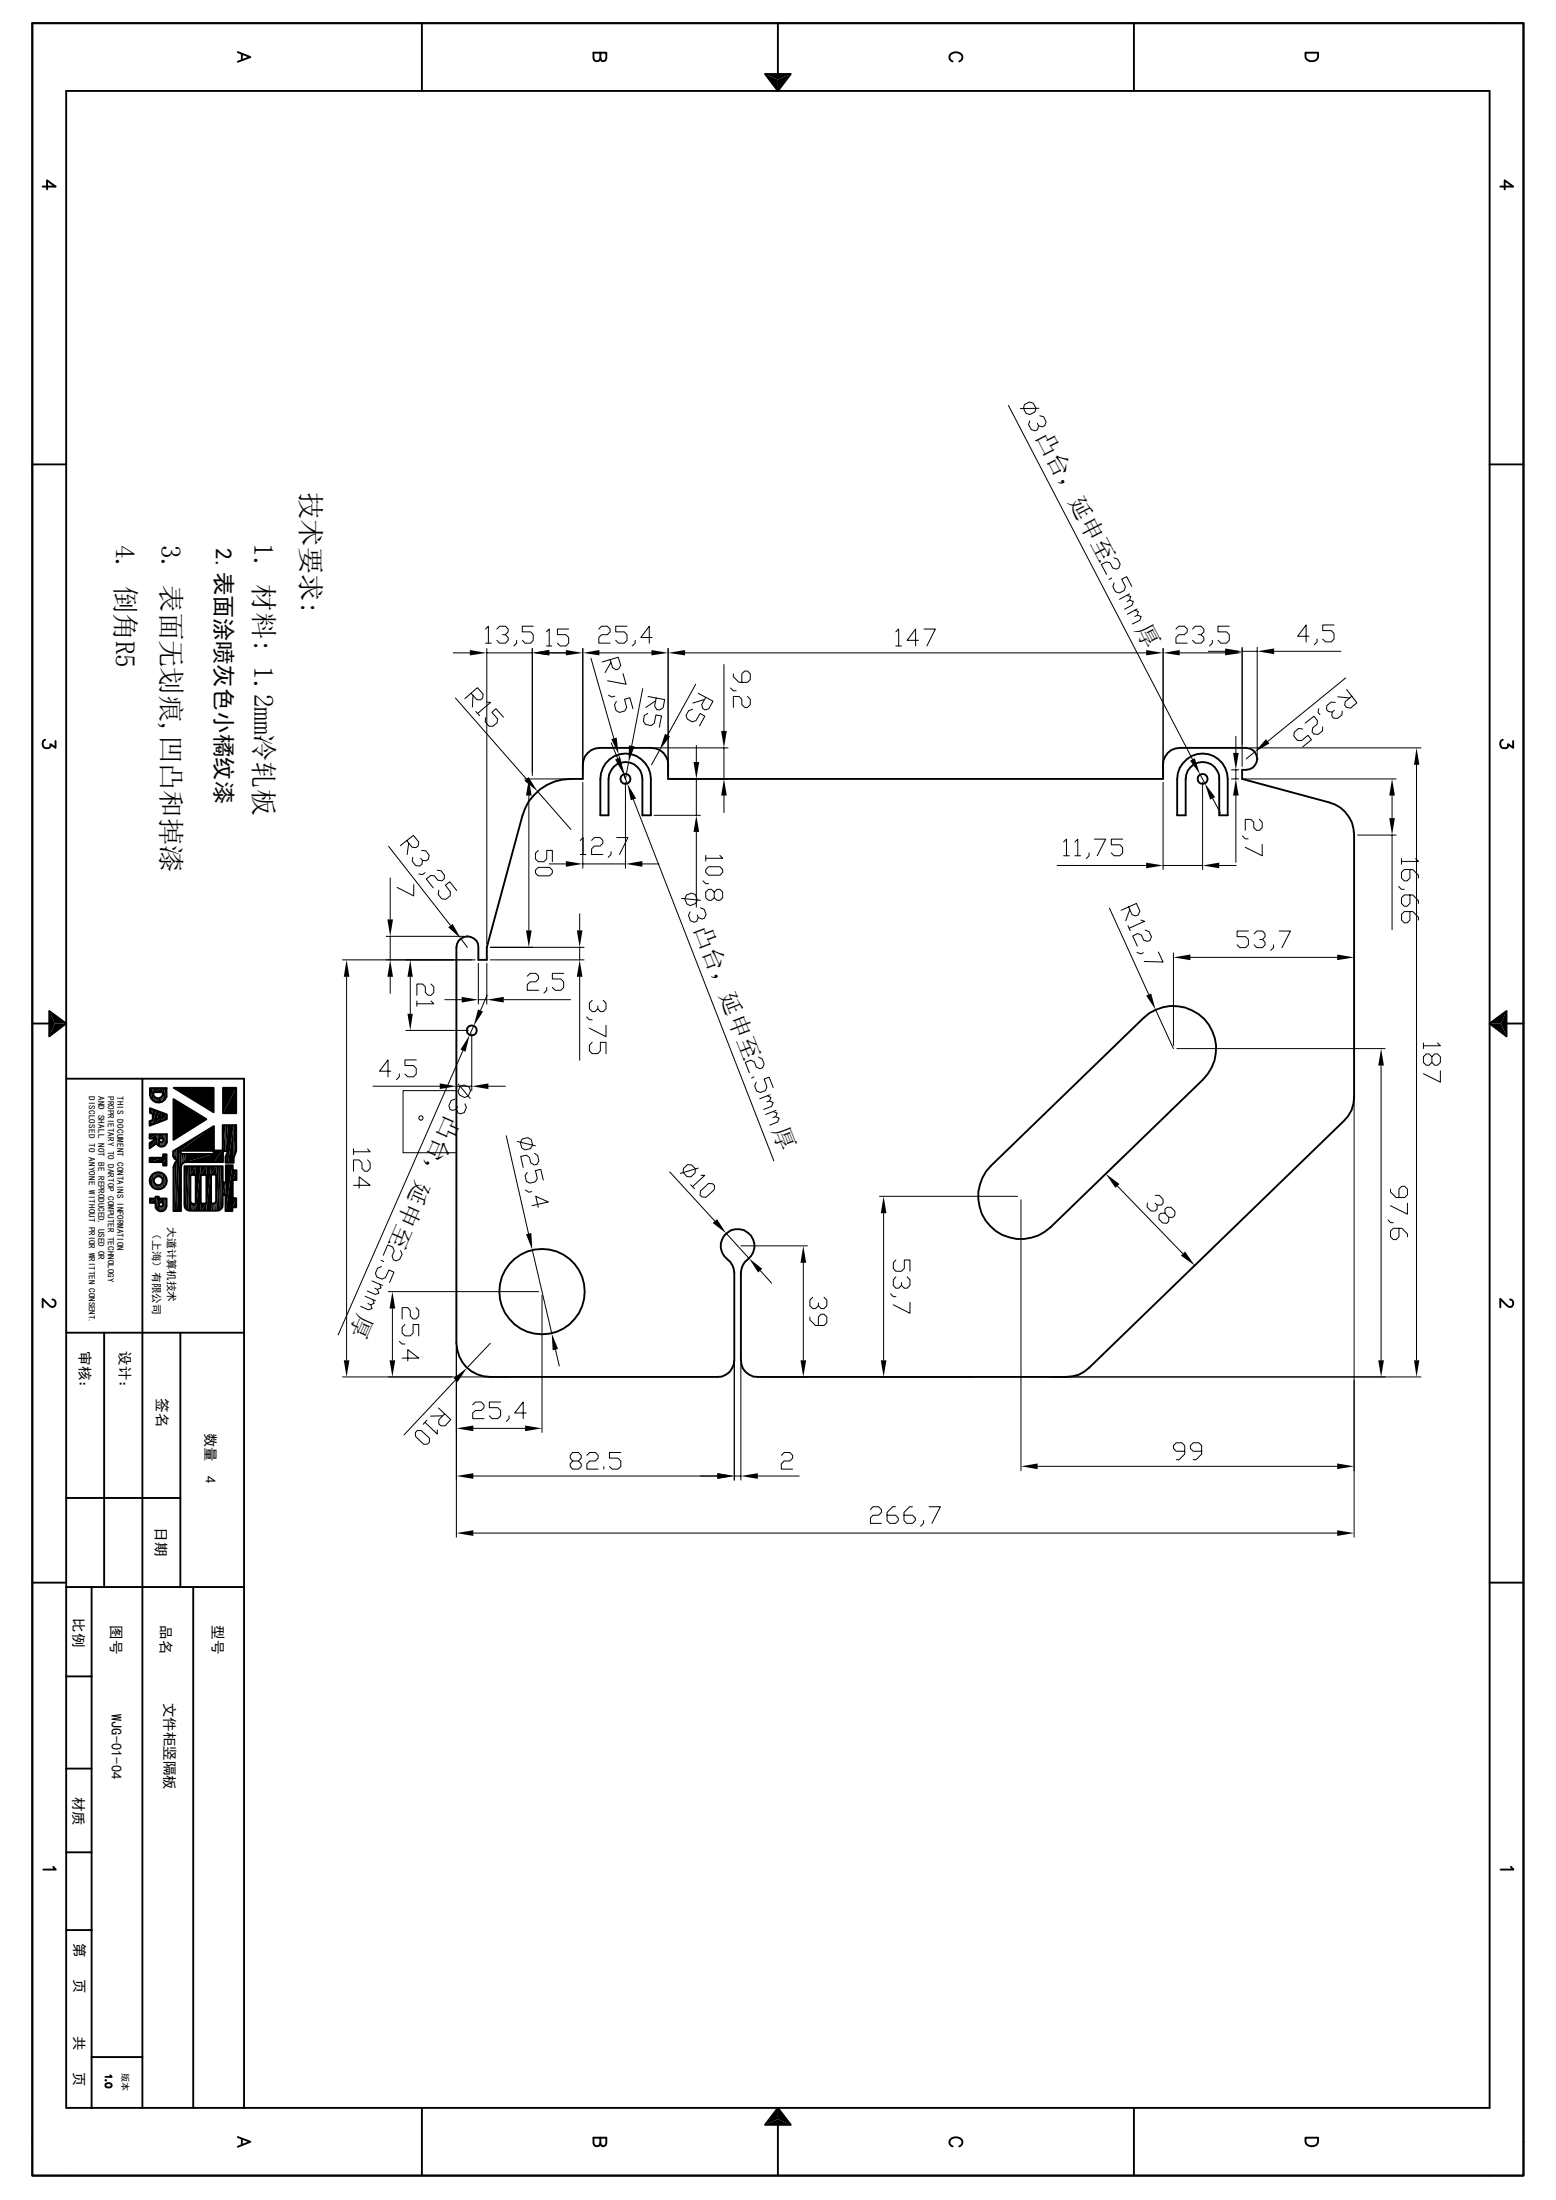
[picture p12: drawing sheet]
<svg xmlns="http://www.w3.org/2000/svg" width="210mm" height="297mm" viewBox="0 0 210 297" stroke-linecap="round" stroke-linejoin="round" font-family="sans-serif">
<g fill="none" stroke="#000" stroke-width=".25">
<path d="M4.4 3.1h201.2v290.6h-201.2zM8.9 12.3h192.1v272.3h-192.1zM32.1 7l1.7 .7-1.7 .6M32.6 7.3v.8M56.9 3.1v9.2M81 7.1l.1 1a.36 .36 0 0 0 .6 0l.1-1h-1.7v.7a.47 .47 0 0 0 .5 .5 .47 .47 0 0 0 .4-.5M103.3 10h3.4l-1.7 2.3zM105 3.1v6.9M128.6 8.3a.63 .63 0 0 1-.5-.7 .63 .63 0 0 1 .7-.5 .75 .75 0 0 1 .8 .1 .75 .75 0 0 1 .2 .8l-.3 .3M153 3.1v9.2M176.2 7.1h1.7v.6a.91 .91 0 0 1-.9 .6 .91 .91 0 0 1-.8-.6zM5.8 25.2h1.7l-1.2-.9v1.3"/>
<path d="M202.5 25.2h1.7l-1.1-.9v1.3M4.4 62.7h4.5M201 62.7h4.6M6.1 99.9a.59 .59 0 0 0-.3 .9 .59 .59 0 0 0 1-.1v-.2l.7 .5v-1M202.8 99.9a.59 .59 0 0 0-.2 .9 .59 .59 0 0 0 .9-.1v-.2l.7 .5v-1M72.1 107.3a6.7 6.7 0 0 1 4.9-2.1h1.7v-1.9a2.31 2.31 0 0 1 2.2-2.3h7a2.24 2.24 0 0 1 2.3 2.3v1.9h66.8v-1.9a2.24 2.24 0 0 1 2.2-2.3h9a1.48 1.48 0 0 1 1.5 1.4 1.48 1.48 0 0 1-1.5 1.5h-.6v1.3l11.8 3.1a4.5 4.5 0 0 1 3.4 4.4v35.4a4.2 4.2 0 0 1-1.4 3.2l-34.4 33.3a4.1 4.1 0 0 1-3.1 1.3h-41.6a2.24 2.24 0 0 1-2.3-2.3v-11.8a2.33 2.33 0 0 1 .9-1.8 2.27 2.27 0 0 0 .3-3.3 2.27 2.27 0 0 0-3.3 0 2.27 2.27 0 0 0 .3 3.3 2.33 2.33 0 0 1 .9 1.8v11.8a2.24 2.24 0 0 1-2.3 2.3h-30.6a4.6 4.6 0 0 1-4.6-4.5v-53.5a1.48 1.48 0 0 1 1.5-1.5 1.48 1.48 0 0 1 1.5 1.5v1.7h1.1v-1.7l4.8-17.7 .4-1.1 .5-.9zM81.7 103a3.4 3.4 0 0 1 3.9-1.1 3.4 3.4 0 0 1 2.2 3.3v4.9h-1.1v-4.9a2.29 2.29 0 0 0-2.3-2.3 2.29 2.29 0 0 0-2.3 2.3v4.9h-1.1v-4.9l.1-.8 .3-.7zM159.6 103a3.4 3.4 0 0 1 3.8-1.1 3.4 3.4 0 0 1 2.3 3.3v4.9h-1.2v-4.9a2.26 2.26 0 0 0-2.2-2.3 2.26 2.26 0 0 0-2.3 2.3v4.9h-1.1v-4.9l.1-.8 .2-.7zM169.7 102.4h.1M4.4 138.2h2.2M6.6 136.5l2.3 1.7-2.3 1.7zM201 138.2l2.3-1.7v3.4z"/>
<path d="M203.3 138.2h2.3M8.9 145.6h24v139M19.2 145.6v139M20.2 156.3h1.8v-.5h.5v1.6h-.5v-.5h-1.8zM20.2 153.1h2.3v1.1a.74 .74 0 0 1-.6 .6 .74 .74 0 0 1-.8-.5l-.9 .7v-.7l.9-.6h-.9zM20.2 149.6l2.3 .9v.6l-2.3 .9v-.7l.4-.1v-.8l-.4-.2zM20.2 146.9h2.3v1.1a1.15 1.15 0 0 1-1.2 .8 1.15 1.15 0 0 1-1.1-1zM20.7 147.4h1.3a.67 .67 0 0 1-.5 .8 .67 .67 0 0 1-.8-.3zM21 150.5l.8 .3-.8 .2zM21.5 153.7h.6v.3l-.2 .2h-.3l-.1-.2zM23.4 148.4l4.5 2.7-4.5 2.8zM23.5 146.9h5.3v3.3z"/>
<path d="M23.8 156.6l-.4 1v5.9h1v-5.9l.1-.4 .3-.2 .3-.1h5v-1.5h.7l-.4 .8v.8h1.1v-.7l.4-.9v-3.5h-1.8v3.4h-1.2v-3.3l-5.5 3.4v.7l.1 .3 .4 .2M24.3 155.4h4.5v.4h-4.2l-.3-.3zM24.9 157.4h5.2v2.2h.4v-2.3h.9v.7h.5v1.3h-.5v2.5h.5v1.2h-.5v.5h-1v-2.2h-.3v1.3a.79 .79 0 0 1-.8 .8h-3.6a.74 .74 0 0 1-.8-.8zM26.4 158.6v3.9h-.3l-.4-.2v-.2v-3.5h.8M27.1 158.6h.8v3.9h-.8zM29.2 158.6v3.5l-.1 .2-.1 .1-.5 .1v-3.9h.7M29.7 157.4v6M30.1 146.9h1.8v3.4h-1.8zM133.8 157.4l20.5-20a5.8 5.8 0 0 1 8.2 .1 5.8 5.8 0 0 1-.1 8.2l-20.6 20a5.8 5.8 0 0 1-8.2-.2 5.8 5.8 0 0 1 .2-8.1zM7.1 175.4l.3 .2 .1 .5a.48 .48 0 0 1-.4 .4 .48 .48 0 0 1-.5-.3l-.8-.9v1.2M8.9 179.9h24M14.1 179.9v34.3"/>
<path d="M20.2 161.8h.8v-.3h.4v.3h1.1a1.89 1.89 0 0 1-.3 1.6 .79 .79 0 0 1-1.2-.4v-.6h-.8zM21.4 162.3h.6v.4l-.2 .2h-.2l-.2-.3zM24.3 179.9v34.3M203.8 175.4l.3 .2 .1 .5a.48 .48 0 0 1-.4 .4 .48 .48 0 0 1-.5-.3l-.8-.9v1.2M4.4 213.7h4.5M8.9 214.2h24M8.9 202.2h15.4M12.4 214.2v70.4M26.1 214.2v70.4M201 213.7h4.6M8.9 226.3h3.5M8.9 238.8h3.5"/>
<path d="M7.2 252l.3 .4h-1.7M8.9 250.1h3.5M203.9 252l.4 .4h-1.8M8.9 260.6h3.5M12.4 277.7h6.8M14.3 281.3a.42 .42 0 0 1 .5-.1 .42 .42 0 0 1 .2 .5 .42 .42 0 0 1-.5 .1 .42 .42 0 0 1-.2-.5zM14.3 280.8v.1M14.9 280.2l.2 .2h-.9M32.1 288.5l1.7 .6-1.7 .7M32.6 288.8v.8M56.9 284.6v9.1M81 288.6l.1 1a.36 .36 0 0 0 .6 0l.1-1h-1.7v.7a.47 .47 0 0 0 .5 .4 .47 .47 0 0 0 .4-.4"/>
<path d="M105 284.6l1.7 2.3h-3.4zM105 286.9v6.8M128.6 289.8a.63 .63 0 0 1-.5-.8 .63 .63 0 0 1 .7-.5 .75 .75 0 0 1 .8 .2 .75 .75 0 0 1 .2 .8l-.3 .3M153 284.6v9.1M176.2 288.6h1.7v.5a.89 .89 0 0 1-.9 .7 .89 .89 0 0 1-.8-.7z"/>
<circle cx="84.4" cy="105.2" r=".68"/>
<circle cx="162.3" cy="105.2" r=".68"/>
<circle cx="63.7" cy="139.1" r=".68"/>
<circle cx="21.4" cy="159.4" r=".62"/>
<circle cx="21.4" cy="159.4" r="1.17"/>
<circle cx="73.2" cy="174.4" r="5.8"/>
</g>
<g fill="#000">
<path d="M103.3 10l1.7 .8v1.5zM103.3 10h3.4l-1.7 .8zM105 10.8l1.7-.8-1.7 2.3zM63.4 87.8l2.3 .3-2.3 .4zM71.8 88.1l2.3-.3v.7zM76.4 87.8l2.3 .3-2.3 .4zM78.7 88.1l2.2-.3v.7zM82.5 99.8l.7-.2 .3 2.3zM87.9 87.8l2.3 .3-2.3 .4zM89.7 99.1l.7 .3-1.4 1.9zM90.2 88.1l2.3-.3v.7zM97.3 98.7h.8l-.4 2.3z"/>
<path d="M154.7 87.8l2.3 .3-2.3 .4zM157 88.1l2.2-.3v.7zM165.4 87.8l2.2 .3-2.2 .4zM165.4 87.5l2.2 .4-2.2 .4zM169.7 87.9l2.3-.4v.8zM70.8 105.4l.5-.5 1.3 1.9zM71.4 105.2l.4 2.2h-.8zM76.4 116.2l2.3 .4-2.3 .4zM83 102.5l.7-.2 .5 2.2zM84.9 100.6l.7 .2-.8 2.1zM84.7 105.8l1.2 2-.8 .2zM84.4 116.6l2.3-.4v.8z"/>
<path d="M93.6 102.9h.8l-.4 2.3zM94 110.1l.4 2.2h-.8zM97.7 105.2l.4 2.2h-.8zM154.7 116.5l2.3 .3-2.3 .4zM160.6 102.7l.6-.3 .8 2.2zM162.6 105.7l1.4 1.9-.7 .3zM162.3 116.8l2.2-.3v.7zM166.4 101.6h.8l-.4 2.3zM166.8 105.2l.4 2.2h-.8zM170.9 99.8l.4 .6-2 1.1zM187.9 105.2l.4 2.2h-.8zM187.5 110.4h.8l-.4 2.3z"/>
<path d="M191.2 101l.4 2.3h-.8zM7.4 138.2h1.5l-2.3 1.7zM6.6 136.5l.8 1.7-.8 1.7zM6.6 136.5l2.3 1.7h-1.5zM46.8 129.6l.4 2.3h-.8zM52.7 129.6l.3 2.3h-.7zM52.3 124.1h.7l-.3 2.3zM55 136.9h.7l-.3 2.2zM55.4 129.6l.3 2.3h-.7zM60.5 125.2l.6-.5 1.1 2zM62.3 134.6l2.3 .4-2.3 .3zM64.5 136.3l.7 .3-1.3 1.9z"/>
<path d="M65.7 135l2.3-.4v.7zM71 125.6h.8l-.4 2.3zM77.9 125.6h.7l-.4 2.3zM78.2 129.6l.4 2.3h-.7zM154.7 134.4l.7-.3 .6 2.2zM158.4 129.2l2.3-.3v.7zM180.5 128.9l2.3 .3-2.3 .4zM201 138.2h1.6l.7 1.7zM203.3 136.5v3.4l-.7-1.7zM201 138.2l2.3-1.7-.7 1.7zM20.3 159v.9l-.1-.5zM20.2 146.9h.2l-.2 .9z"/>
<path d="M20.4 146.9v1.4l-.2-.5zM20.5 158.6l-.2 1.3v-.9zM20.5 158.6v1.6l-.2-.3zM20.2 149.6l.4 .2-.4 .4zM20.6 149.8v.6l-.4-.2zM20.2 151.3l.4-.1-.4 .8zM20.6 151.2v.6l-.4 .2zM20.4 146.9h.3l-.3 1.4zM20.7 146.9v1.7l-.3-.3zM20.7 146.9v1.7zM20.5 158.6l.2-.2-.2 1.8zM20.7 158.4v2l-.2-.2z"/>
<path d="M20.7 159.4l.1 .3-.1 .7zM20.8 159.7v.7h-.1zM20.7 158.4h.1l-.1 1zM20.8 158.4l-.1 1zM20.7 147.9l.2 .2-.2 .5zM20.9 148.1v.6l-.2-.1zM20.8 159.7l.1 .1-.1 .6zM20.9 159.8v.7l-.1-.1zM20.8 158.4l.1-.1-.1 .8zM20.9 158.3v.7l-.1 .1zM20.9 148.1l.1 .1-.1 .5zM21 148.2v.6l-.1-.1z"/>
<path d="M21 149.9v1.7l-.4 .2zM20.9 159.8l.2 .1-.2 .6zM21.1 159.9v.6h-.2zM20.9 158.3h.2l-.2 .7zM21.1 158.3v.6l-.2 .1zM21.1 153.7v.6zM20.2 153.1h.9l-.9 .6zM20.2 153.7l.9-.6v.6zM20.2 154.3l.9-.6-.9 1.3zM21.1 153.7v.6l-.9 .7zM21 148.2l.2 .1-.2 .5zM21.2 148.3v.5h-.2z"/>
<path d="M21.1 153.1h.2l-.2 1.2zM21.3 153.1v1.5l-.2-.3zM21.1 158.3l.3-.1-.3 .7zM21.4 158.2v.6l-.3 .1zM21.5 153.1v1.6zM21.3 153.1h.2l-.2 1.5zM21.5 153.1v1.6l-.2-.1zM21.5 148.3v.5zM21.2 148.3h.3l-.3 .5zM21.5 148.3v.5h-.3zM21.5 154l.1 .2-.1 .5zM21.6 154.2v.6l-.1-.1z"/>
<path d="M21.4 160l.3-.1-.3 .7zM21.7 159.9v.6l-.3 .1zM21.4 158.2l.3 .1-.3 .5zM21.7 158.3v.6l-.3-.1zM21.6 154.2h.1l-.1 .6zM21.7 154.2v.6h-.1zM21 151l.8-.2-.8 .8zM21.8 150.8v.6l-.8 .2zM21 149.9l.8 .3-.8 .3zM21 150.5l.8-.3v.6zM21.5 148.3l.3-.2-.3 .7zM21.8 148.1v.6l-.3 .1z"/>
<path d="M21.8 159.8l-.1 .7v-.6zM21.8 159.8v.7h-.1zM21.7 158.3h.1l-.1 .6zM21.8 158.3v.7l-.1-.1zM21.7 154.2h.2l-.2 .6zM21.9 154.2v.6h-.2zM21.8 159.8l.1-.1-.1 .8zM21.9 159.7v.7l-.1 .1zM21.8 158.3l.1 .1-.1 .6zM21.9 158.4v.7l-.1-.1zM21.9 147.9l-.1 .8v-.6zM21.9 147.9v.8h-.1z"/>
<path d="M22 147.8l-.1 .9zM20.7 146.9h1.3l-1.3 .5zM20.7 147.4l1.3-.5v.5zM21.9 154.2l.1-.1-.1 .7zM22 154.1v.7h-.1zM22 159.4l-.1 1zM22 159.4v1h-.1zM21.9 158.4h.1l-.1 .7zM22 158.4v1l-.1-.3zM22 155.8v1.1zM20.2 156.3h1.8l-1.8 .6zM20.2 156.9l1.8-.6v.6z"/>
<path d="M22.1 154l-.1 .8v-.7zM22.1 154v.7l-.1 .1zM21.5 153.1h.6l-.6 .6zM21.5 153.7l.6-.6v.6zM22 158.4l.2 .2-.2 1.8zM22.2 158.6v1.6l-.2 .2zM22.1 153.1h.1l-.1 1.6zM22.2 153.1v1.6h-.1zM22 146.9h.3l-.3 1.7zM22.3 146.9v1.5l-.3 .2zM22.2 153.1h.2l-.2 1.6zM22.4 153.1v1.4l-.2 .2z"/>
<path d="M22.2 158.6l.2 .4-.2 1.2zM22.4 159v.9l-.2 .3zM22.3 146.9h.2l-.2 1.5zM22.5 146.9v1.1l-.2 .4zM22 155.8h.5l-.5 1.6zM22.5 155.8v1.6h-.5zM21.8 150.2l.7 .3-.7 .9zM22.5 150.5v.6l-.7 .3zM22.4 153.1h.1l-.1 1.4zM22.5 153.1v1.1l-.1 .3zM22.4 159l.1 .4-.1 .5zM23.4 155.4l.1-.1-.1 .8z"/>
<path d="M23.5 155.3v1.1l-.1-.3zM23.5 155.3l.3-.2-.3 1.3zM23.8 155.1v1.5l-.3-.2zM23.8 155.1v1.5zM23.9 155.1l-.1 1.5zM24.4 155.7h.1l-.1 1.9zM24.5 155.7v1.5l-.1 .4zM24.5 155.7v1.5zM24.6 155.8l-.1 1.4zM24.6 155.8h.2l-.2 1.4zM24.8 155.8v1.2l-.2 .2zM24.8 155.8h.3l-.3 1.2z"/>
<path d="M25.1 155.8v1.1l-.3 .1zM25.7 157.4h.7l-.7 1.2zM26.4 157.4v1.2h-.7zM26.4 157.4h.7l-.7 6zM27.1 157.4v6h-.7zM27.1 157.4h.8l-.8 1.2zM27.9 157.4v1.2h-.8zM23.4 148.4l4.5 2.7-4.5 2.8zM27.9 157.4h.6l-.6 6zM28.5 157.4v6h-.6zM28.8 155.4v1.5zM25.1 155.8h3.7l-3.7 1.1z"/>
<path d="M25.1 156.9l3.7-1.1v1.1zM24.3 154.8l4.5-2.8-4.5 3.4zM24.3 155.4l4.5-3.4v3.4zM23.5 146.9h5.3v3.3zM28.5 157.4h.7l-.7 1.2zM29.2 157.4v1.2h-.7zM28.9 155.3h1.1l-1.1 1.6zM30 155.3v1.6h-1.1zM30 155.3v1.6zM30.1 155.3l-.1 1.6zM30.1 159.6h.3l-.3 1.7zM30.4 159.6v1.7h-.3z"/>
<path d="M30.8 155.4l-.4 1.6v-.8zM30.8 155.4v1.6h-.4zM30.5 157.3h.9l-.9 6.2zM31.4 157.3v6.2h-.9zM30.8 151.9h.7l-.7 5.1zM31.5 151.9v5.1h-.7zM30.1 146.9h1.8l-1.8 3.4zM31.9 146.9v3.4h-1.8zM31.4 158h.5l-.5 1.3zM31.9 158v1.3h-.5zM59.4 146.3l2.2 .3-2.2 .4zM63.4 139.7l-.6 2.3-.7-.3z"/>
<path d="M63.7 146.6l2.2-.3v.7zM149.2 158.5l1.9 1.4-.6 .5zM186.4 141.6l.4 2.2h-.8zM21 161.5v.9zM20.2 161.8h.8l-.8 .6zM20.2 162.4l.8-.6v.6zM21 161.5h.2l-.2 1.5zM21.2 161.5v1.8l-.2-.3zM21.1 159.9l.3 .1-.3 .5zM21.4 160v.6l-.3-.1zM21.2 161.5h.2l-.2 1.8zM21.4 161.5v1.9l-.2-.1z"/>
<path d="M21.4 161.8v1.6zM21.4 161.5v1.9zM21.4 162.6l.2 .3-.2 .5zM21.6 162.9v.6l-.2-.1zM21.6 162.9h.1l-.1 .6zM21.7 162.9v.6h-.1zM21.7 162.9h.1l-.1 .6zM21.8 162.9v.6h-.1zM21.8 162.9l.2-.1-.2 .7zM22 162.8v.7h-.2zM22 162.7v.8zM21.4 161.8h.6l-.6 .5z"/>
<path d="M21.4 162.3l.6-.5v.5zM22 161.8h.2l-.2 1.6zM22.2 161.8v1.6h-.2zM22.2 161.8h.2l-.2 1.6zM22.4 161.8v1.3l-.2 .3zM22.4 161.8h.1l-.1 1.3zM22.5 161.8l-.1 1.3zM25.7 162.1v1.3zM25.7 162.3v1.1zM25.7 162.3l.2 .2-.2 .9zM25.9 162.5v.9h-.2zM25.9 162.5h.2l-.2 .9z"/>
<path d="M26.1 162.5v.9h-.2zM26.1 162.5h.3l-.3 .9zM26.4 162.5v.9h-.3zM27.1 162.5h.8l-.8 .9zM27.9 162.5v.9h-.8zM28.5 162.5h.3l-.3 .9zM28.8 162.5v.9h-.3zM28.8 162.5l.2-.1-.2 1zM29 162.4v1h-.2zM29 162.4l.1-.1-.1 1.1zM29.1 162.3v1.1h-.1zM29.2 162.1l-.1 1.3z"/>
<path d="M31.4 161.8h.5l-.5 1.2zM31.9 161.8v1.2h-.5zM53 174.4l.3 2.3h-.7zM71 166.6l.7-.1 .1 2.2zM96.2 165.1l.6-.5 1.2 1.9zM101.1 169.9l1.8 1.4-.6 .5zM108.4 168.2l.4 2.3h-.8zM119.3 161.5l.3 2.3h-.7zM159.9 169l1.3 1.9-1.8-1.4zM46.4 183.6h.8l-.4 2.3zM52.6 183.6h.7l-.3 2.3zM61.2 186.1l1.8-1.4-1.2 1.9z"/>
<path d="M61.6 192.8l2.3-.4v.8zM61.6 199.3l2.3-.4v.7zM70.9 192.4l2.3 .4-2.3 .4zM74.5 180l.8 2.1-.7 .2zM96.8 198.9l2.3 .4-2.3 .3zM100 199.3l2.3-.4v.7zM108 183.6h.8l-.4 2.3zM118.9 183.6h.7l-.3 2.3zM137.8 198l2.2-.4v.7zM180.5 197.6l2.3 .4-2.3 .3zM186 183.6h.8l-.4 2.3zM190.8 183.6h.8l-.4 2.3z"/>
<path d="M61.6 207l2.3-.4v.7zM180.5 206.6l2.3 .4-2.3 .3zM105 284.6l1.7 2.3-1.7-.8zM103.3 286.9l1.7-.8 1.7 .8zM105 284.6v1.5l-1.7 .8z"/>
</g>
<path d="M30.3 151.9v3.5M30.6 151.9v3.5M31.7 151.9v4.4" fill="none" stroke="#000" stroke-width=".34"/>
<g fill="none" stroke="#000" stroke-width=".13">
<path d="M136.1 54.7l24.9 47.8M138.3 54.6l.6-.3 .5 .1 .4 .7-.1 .5-.7 .4-.5-.2-.4-.7zM139 56.8l-.2 .5 .4 .7 .5 .2 .3-.2 .2-.5M140.2 55.1l-2.5 .1M140.3 56.1l.5 .2 .4 .6-.2 .5-.3 .2-.5-.1-.2-.4M150 78l-.3 .2M150.3 75.3l.5 .2 .4 .7-.2 .5-.3 .1-.5-.1-.4-.7-.5-.1-.7 .3 .8 1.4M150.4 78.7l-.2 .5 .3 .7 .6 .2 .6-.4 .2-.5-.5-1 .7-.3 .6 1.3M61.2 88.1h2.2M61.5 94.2l9.5 11M63.6 93.6l.7 .8 .6 .1 .3-.3v-.5l-.8-.9-1.7 1.5M63.8 93.9v1.6"/>
<path d="M64.2 96.1l.5 .5M65.5 84.9l.4-.4v2.3M65.5 86.8h.8M65.7 94.8h.5l-1.7 1.5M65.7 87.5v39.9M65.7 88.1h6.1M67.1 84.9l.3-.4h.8l.4 .4v.4l-.4 .4h-.4M67.9 96.8l-1-1.1-.5 .5 .7 .8v.6l-.6 .4h-.5l-.5-.5v-.6M68.2 85.7l.4 .4v.3l-.4 .4h-.8l-.3-.4M69.7 86.4v.4l-.4 .4M71.8 87.5v17.2M72 84.5h-1.5v.8h1.1l.4 .4v.7l-.4 .4h-.7l-.4-.4"/>
<path d="M73.7 85.3l.4-.4v2.3M73.7 87.2h.8M74.1 88.1h2.3M76.8 84.9h-1.6v.8h1.2l.4 .4v.7l-.4 .4h-.8l-.4-.4M78.7 87.5v17.2M79.8 88.9l3 10.8M80.8 84.9l.4-.4h.8l.3 .4v.4l-.3 .4h-.8l-.4 .4v.7h1.5M80.9 88.1h7M82.1 93.9l.5 .2 .4-.1M82.3 89.1l.4 1 .4 .3 .4-.1 .3-.5-.4-1.1-2.1 .7M82.5 89.4l-.8 1.4M83.2 94.7l-.3 .5 .2 .7 .5 .3 .7-.2 .3-.5-.3-1.1 .7-.2 .4 1.5"/>
<path d="M84.1 90.9l.4 1.5-2.5-.5M84.6 84.5h-1.5v.8h1.1l.4 .4v.7l-.4 .4h-.7l-.4-.4M85.7 86.4v.4l-.4 .4M86.7 93l-1.4 7.7M87.4 96.3l-.4 .3-.2 .8 .3 .4 .8 .2 .4-.4 .2-1.1 .8 .1-.3 1.6M87.5 94l2.2 .4-.2 1.1-.5 .3h-.4l-.3-.5 .3-1.1M88 86.1h-1.5l1.1-1.6v2.3M88.5 94.6l-1.3 .9M90.2 87.5v17.2M92.5 88.1h62.2M93.5 95.8l-.5 .1-.4 .7 .2 .5 .6 .4 .5-.2 .6-1 .6 .4-.7 1.3M93.9 92.4l-3.8 6.9"/>
<path d="M94.2 93.6l2 1.1-.5 1-.5 .1-.4-.2-.1-.5 .5-1M95 94.4l-1.5 .5M97.7 89.7v9M98.6 92.9l.4 .4h.4M99 91v.4l.7 .7h1.2l.4-.4v-.7l-.4-.4h-.4l-.4 .4v1.1M100.9 94l.4 .4v.7l-.4 .4h-.4l-.4-.4v-.7l-.4-.4h-.7v1.5M120.9 85.3l.4-.4v2.3M120.9 87.2h.8M124 86.4h-1.6l1.2-1.5v2.3M124.7 84.9h1.5l-1.1 2.3M152.1 80.4l.5 .1-.2 .5-.3 .2M152.4 81l.6 .2-.2 .5-1 .6"/>
<path d="M152.4 80.2l-1.3 .7M153.1 82.4l.5 .1-.1 .6-.3 .1M153.5 82.2l-1.4 .7M153.5 83.1l.5 .1-.2 .5-1 .5M157 87.5v17.2M158.7 84.9l.4-.4h.8l.3 .4v.4l-.3 .4h-.8l-.4 .4v.7h1.5M159.2 88.1h6.2M161 84.9l.3-.4h.8l.4 .4v.4l-.4 .4h-.4M162.1 85.7l.4 .4v.3l-.4 .4h-.8l-.3-.4M163.1 87.9h2.3M163.6 86.4v.4l-.4 .4M165.9 84.5h-1.5v.8h1.1l.4 .4v.7l-.4 .4h-.7l-.4-.4"/>
<path d="M166.8 99.4v2.2M167.6 87.4v16.1M167.6 87.9h2.1M169.7 87.4v14.6M172 87.9h9M175.8 98.4l-.5-.1-.6 .5-.1 .6 .5 .5 .5 .1 .9-.7 .5 .6-1.2 .9M176.1 97.6l1.2-.9 .5 .6v.5l-.6 .5-.1 .5 .2 .3h.6l.6-.4v-.6M176.7 85.9h-1.6l1.2-1.5v2.3M177.8 86.3v.4l-.4 .3M178 95.7l-.1 .5 .2 .3M180 84.4h-1.5v.7h1.2l.3 .4v.8l-.3 .4h-.8l-.4-.4M180.1 95.9l-.3 .2-.1 .5 .3 .3 .5 .1 .6-.5v-.5"/>
<path d="M180.2 94.8h-.5l-.6 .4-.1 .6 .3 .3h.5M180.6 94.1l1.6 .1M181.6 91.5l-10.5 8.6M181.7 93.1l1.4 1.8-.8 .7-.6-.1-.2-.3 .1-.5 .9-.7M52.5 114.3l8.3 10.6M52.7 118.5v5.6M54.9 113.5l.7 .9h.5l.3-.2 .1-.5-.7-.9-1.8 1.4M55.2 113.8l-.3 1.6M55.7 115.7l-.1 .5 .5 .6 .5 .1 .3-.2 .1-.5M55.8 119.4v1.5l-2.2-1.1M56.9 114.8l.5 .1 .5 .5-.1 .6-.3 .2h-.5l-.2-.3M57.4 117.8l-.4 .3-.5-.1"/>
<path d="M59 117.5l.5 .1 .5 .6-.1 .5-.3 .2-.5-.1-.5-.6h-.5l-.6 .5 1 1.1M70.8 105.2h6.6M71.4 107.4v18.2M72.3 117.5l.3-.4h1.6l.3 .4v.4l-.3 .3h-1.6l-.3-.3zM72.6 106.8l4.4 5.2M72.6 114.8l-.3 .4v.8l.3 .3h.8l.4-.3v-1.2h.7v1.5M74.1 116.6h2.3M78.3 113.5l.4-.4v2.3M78.3 115.4h.8M78.7 105.6v11.6M78.7 116.6h5.7M79.8 113.5l.4-.4h.8l.4 .4v.3l-.4 .4h-.8l-.4 .4v.8h1.6"/>
<path d="M82.5 115v.4l-.4 .3M82.5 100.3l.9 2.1M83.2 113.1h1.6l-1.2 2.3M83.5 101.9l.9 3.3 .4-2.3M84.2 104.5l.5 1.3M84.4 105.6v11.6M85.5 107.9l18.9 48.8M86.7 116.6h2.2M88.3 110.1h6.2M88.3 101h10M89 101.3l-1.1 2M90.6 105.2h7.7"/>
<path d="M94 100.6v2.3M94 105.2v4.9M94 112.3v10.2M94.9 118.9l.3 .4h.4M95.2 117.4l.4-.4h1.6l.3 .4v.4l-.3 .4h-1.6l-.4-.4zM95.2 115.5v.7M97.2 115.5l.3 .4h-2.3M97.7 101v4.2M97.7 107.4v2.3M142.7 116.8h12M143.6 113.7l.3-.4v2.2M143.6 115.5h.7"/>
<path d="M145.1 113.7l.4-.4v2.2M145.1 115.5h.7M147 115.1v.4l-.4 .4M147.7 113.3h1.5l-1.1 2.2M151.5 113.3h-1.5v.7h1.1l.4 .4v.7l-.4 .4h-.7l-.4-.4M157 105.6v11.8M157 116.8h5.3M162 104.6l.6 1.1M162.3 105.6v11.8M163.7 107.8l1 2M164.5 116.8h2.3M166.2 105.2h1"/>
<path d="M166.2 103.9h1M166.8 103.9v1.3M166.8 107.4v9M167.6 105.2h20.8M167.7 112.9l.4 .3h.3M168.7 101h23.1M169.3 101.5l-1.1 .9M170 110.6l.3 .4v.7l-.3 .4h-.4l-.4-.4v-.7l-.4-.4h-.7v1.5M170.3 114v1.5l-2.2-1.1M183.2 112.7h5.2M187.9 107.4v3M187.9 112.7v12.8"/>
<path d="M188.8 119.7l.3 .4h.4M189.1 115.9v.8M190.3 117.4v1.1l-.4 .4h-.4l-.4-.4v-.7l.4-.4h1.2l.7 .8v.3M191.1 115.9l.3 .4h-2.3M191.2 103.3v80.3M46.2 129.6h17.9M46.8 131.9v51.7M52.1 126.4h10.6M52.7 126.4v3.2M52.7 131.9v2.2M54.8 139.1h8.4M55.4 131.9v5"/>
<path d="M56.3 135.1v.7M58.2 132.8l.3 .4v.8l-.3 .4h-.4l-.4-.4v-.8l-.4-.4h-.7v1.6M58.2 135.1l.3 .4h-2.2M59.2 120.2l-.1 .5 .5 .6 .6 .1 .5-.5 .1-.5-.7-.9 .6-.5 .9 1.2M60 135h2.3M62.2 126.7l.9 1.2M63.7 139.6v7.6M63.9 138.5l-.5 1.2M64.6 130v5.6M64.6 135h1.1M65.7 130v5.6M65.7 134.3l-.8 2.1"/>
<path d="M66.2 129.6h12.6M66.2 127.9h12.6M68 135h9M71.2 131.8l.3-.4h.8l.4 .4v.4l-.4 .3h-.8l-.3 .4v.8h1.5M73.8 133.3v.4l-.4 .4M76.1 131.4h-1.6v.8h1.2l.4 .3v.8l-.4 .4h-.8l-.4-.4M78.2 123.4v2.2M78.2 127.9v1.7M78.2 131.9v11.2M79.2 137.3l.3 .4h.4M79.9 135l-.4 .4v.8l.4 .4h.4l.4-.4M81.4 135l.4 .4v.8l-.4 .4h-.4l-.3-.4v-.4"/>
<path d="M81.8 138.4v1.6l-2.3-1.2M92 121.3l2.5 .2M92.7 120.8l.6-.2 .6 .2 .2 .7-.2 .5-.7 .3-.5-.3-.3-.7zM93.1 123.1l-.2 .5 .3 .7 .5 .2 .3-.1 .2-.5M94.5 122.6l.5 .2 .3 .6-.2 .6-.4 .1-.5-.2-.1-.4M96.4 120.4l.4-.3h.4l.3 .3v.8l-.3 .3h-.4l-.4-.3v-.8l-.4-.3h-.4l-.4 .3v.8l.4 .3h.4l.4-.3M149.7 122.6l5.3 11.6M152.2 125l.3 .6M152.3 122.4l.5 1.1 .5 .2 .3-.2 .2-.5-.4-1-2.1 .9M152.5 122.8l-.6 1.5M153.5 128.6l.5 .2 .3-.2M154 124.2l.5 .2-2.1 .9"/>
<path d="M154.6 125.6l.5 .2 .3 .6-.2 .6-.3 .1-.6-.2-.2-.7-.6-.2-.6 .4 .6 1.3M156 136.3l2.4 5.3M156.3 128.5l.7 1.4-2.6-.1M158.4 128.7v12.4M160.7 129.2h19.8M168.5 125.7h-1.5v.7h1.1l.4 .4v.8l-.4 .3h-.8l-.3-.3M169.2 126.1l.4-.4h.8l.3 .4v.3l-.3 .4h-.4M170.4 126.8l.3 .4v.4l-.3 .3h-.8l-.4-.3M171.9 127.6v.3l-.4 .4M172.6 125.7h1.6l-1.2 2.2M182.8 128.7v14.9M190.3 120.8v1.2l-.4 .3h-.4l-.4-.3v-.8l.4-.4h1.2l.7 .8v.4"/>
<path d="M190.3 123.1v1.1l-.4 .4h-.4l-.4-.4v-.8l.4-.3h1.2l.7 .7v.4M24.4 155.5v8M24.4 155.7v7.8M24.9 157.4v5.6M28.9 152v4.9M29.2 157.4v6M30 157.4v5.6M30.1 157.4v3.9M30.1 151.9v5M30.5 159.6v3.9M31.4 157.3v5.7M31.4 158v5"/>
<path d="M47.7 155.1v.8M49.6 155.1l.4 .4h-2.3M49.6 156.6l.4 .4v.7l-.4 .4h-.4l-.3-.4v-.7l-.4-.4h-.8v1.5M50.3 146.6h9.1M52.7 144.6h-1.5l1.2-1.5v2.3M53.9 145v.4l-.4 .4M56.2 143.1h-1.5v.7h1.1l.4 .4v.8l-.4 .4h-.8l-.3-.4M61.4 148.4l-.5 .2-.3 .7 .1 .5 .4 .1 .5-.2M61.6 140v7.2h-7.2v8.4h7.2M61.6 146.6h2.1M61.8 146.3l1.7 2M62.1 146.6l.5-.1 .7 .3 .2 .5-.3 .7-.5 .2-.7-.4-.2-.4z"/>
<path d="M62.5 141.8l-16.9 38.4M62.7 149l.2 .5-.2 .7-.6 .2-.3-.2-.2-.5 .2-.3M65.9 146.6h2.3M68.3 153.3l3 13.2M69.8 154.1l2.5 .6M70.5 153.8l.7-.2 .5 .3 .2 .7-.3 .5-.7 .1-.5-.3-.2-.7zM71.2 158.3l-.3 .4 .1 .8 .5 .2 .7-.1 .3-.5-.2-1.1 .7-.1 .3 1.4M72.1 155.7l.5 .3 .1 .7-.2 .5-.4 .1-.5-.3-.1-.7-.5-.3-.7 .1 .3 1.5M79.9 140.7l-.4 .4v.8l.4 .3h.8l.3-.3v-1.2h.8v1.5M90.4 158.2l6.1 6.6M92.2 157.7l.6-.5 .5 .1 .6 .5-.1 .5-.5 .6-.6-.1-.5-.5zM93.2 159.9l.5 .6"/>
<path d="M94.2 157.7l-2.4 .7M94.6 158.7h.5l-1.6 1.5M101.8 145.4l-.4 .1M102.1 146.1l-.2 .5 .2 .7 .5 .2 .7-.3 .2-.5-.4-1 .7-.3 .6 1.4M102.4 142.7l.5 .3 .2 .6-.2 .5-.3 .2-.5-.2-.3-.8-.5-.2-.7 .3 .5 1.4M103.6 148l.5 .2-.3 .4-.3 .2M103.8 148.6l.6 .2-.3 .6-1 .4M103.9 147.8l-1.4 .5M104.4 150.1l.5 .2-.2 .4-.4 .2M104.7 150.7l.5 .3-.3 .5-1 .4M104.7 149.9l-1.4 .6M151.8 156l-3 2.9"/>
<path d="M158.8 141.6h28.1M182.8 144v63.5M186.4 143.8v39.8M192.1 140.8v.8M193.3 142.7l.3-.4h.4l.4 .4v.7l-.4 .4h-.4l-.3-.4v-.7l-.4-.4h-.4l-.4 .4v.7l.4 .4h.4l.4-.4M194 140.8l.4 .4h-2.3M194.4 144.6v1.5l-2.3-1.2M47.7 160h2.3l-1.5-1.1v1.5M49.3 175l1.4 .6M50 176.1l.2 .6-.5 .1-1-.4M50.2 172.9l1.4 .6M50.3 175.5l.2 .4-.5 .2-.3-.1"/>
<path d="M50.9 174.1l.2 .5-.5 .2-1-.5M51.2 173.4l.2 .5-.5 .2-.3-.2M51.4 170.1l.4 .2M51.5 171l-.5 .2-.3 .7 .1 .5 .8 .3 .4-.2 .5-1.1 .7 .3-.6 1.4M52.4 174.4h20.3M53 176.7v6.9M54.1 168.8l.2 .5-.4 .7-.4 .2-.4-.1-.2-.6 .3-.6-.2-.5-.7-.3-.6 1.4M54.7 178.8l-.4 .4v.8l.4 .3h.7l.4-.3v-1.2h.7v1.5M56.1 176.5l.4 .4v.8l-.4 .4h-.3l-.4-.4v-.8l-.4-.4h-.7v1.6M61.6 168.1v39.4M70.9 160.7l.5 .3 .4-.1M71.8 162.8l2.2-.5-1.7-.8 .3 1.5"/>
<path d="M71.8 168.7l2.7 11.3M73.2 174.8v18.6M94.5 160.8l1.1-1h.6l.2 .3v.5l-1.1 1h-.6l-.2-.3zM98 166.5l3.1 3.4M100 168.2h9M102.6 171.5l1.5 1.7M108.4 170.5v13.1M109.3 177.8v.4l.8 .7h1.1l.4-.3v-.8l-.4-.4h-.4l-.4 .4v1.1M109.7 175.1l-.4 .4v.8l.4 .4h.4l.3-.4M111.2 175.1l.4 .4v.8l-.4 .4h-.4l-.4-.4v-.4M118.7 161.5h18.6M119.3 163.8v19.8"/>
<path d="M120.2 174.7l.4 .3h.3M120.9 170.1l-.3 .4v.7l.3 .4h.8l.3-.4v-1.1h.8v1.5M120.9 172.4l-.3 .4v.7l.3 .4h.4l.4-.4M122.4 172.4l.4 .4v.7l-.4 .4h-.4l-.3-.4v-.4M122.8 175.8v1.5l-2.2-1.2M137.8 162v36.5M150.8 160.1l8.8 9.1M154.9 162.4l-.1 .5 .6 .6h.5l.3-.3v-.5M155.9 161.4h.6l.5 .5v.5l-.3 .3h-.5l-.3-.3M157.2 163.8v-.6l.3-.2h.5l.6 .5-.1 .6-.2 .2h-.6l-.5-.5h-.5l-.3 .2v.6l.5 .5h.6l.2-.3v-.5M163.8 168.4l-3 2.8M187.3 164.7l.4 .4h.3"/>
<path d="M187.7 160.5v.4l.7 .8h1.2l.3-.4v-.8l-.3-.4h-.4l-.4 .4v1.2M188.8 165.8v1.2l-.4 .3h-.4l-.3-.3v-.8l.3-.4h1.2l.7 .8v.4M189.9 162.4v1.5l-2.2-1.1M46.2 185.9h22.4M53.9 181.1l.4 .3h.4M54.3 183.3h2.2l-1.5-1.1v1.5M56.3 193.1h.6l1.1 1v.6l-.3 .2-.5 .1-1.1-1.1-.1-.5zM57.4 192l1.6 1.6v-.6M57.6 191.7l-.5 .6M59.2 190.1l1.6 1.5-.7 .9h-.6l-.3-.3v-.5l.8-.8M59.7 191.1l-1.6 .1M61.5 186.3l-7 7.4"/>
<path d="M63.8 189.7l.4-.4h.7l.4 .4v.3l-.4 .4h-.7l-.4 .4v.7h1.5M63.9 192.8h7M63.9 199.3h32.9M66.2 181.4l-3.2 3.3M67.6 189.3h-1.6v.7h1.2l.4 .4v.7l-.4 .4h-.8l-.4-.4M68.7 191.1v.4l-.4 .4M71 190.8h-1.5l1.1-1.5v2.2M75 182.2l.5 2.2M77.3 197.2l-.3-.4v-.3l.3-.4h.8l.3 .4v.3l-.3 .4h-.8l-.3 .4v.4l.3 .3h.8l.3-.3v-.4l-.3-.4M79.2 196.5l.4-.4h.7l.4 .4v.3l-.4 .4h-.7l-.4 .4v.7h1.5M81.5 198v.3M83.8 196.1h-1.5v.7h1.1l.4 .4v.8l-.4 .3h-.8l-.3-.3"/>
<path d="M99.1 184.1v15.7M99.1 199.3h.9M100 184.1v15.7M102.3 199.3h5.6M102.7 185.9h6.3M105.5 196.5l.3-.4h.8l.4 .4v.3l-.4 .4h-.8l-.3 .4v.7h1.5M118.7 185.9h12.5M140 198h40.5M141.7 185.9h50.1M159.9 195.9h-1.2l-.3-.4v-.3l.3-.4h.8l.4 .4v1.1l-.8 .8h-.4M162.2 195.9h-1.2l-.3-.4v-.3l.3-.4h.8l.4 .4v1.1l-.8 .8h-.4M63.9 207h116.6"/>
<path d="M117.5 203.8l.3-.4h.8l.4 .4v.4l-.4 .4h-.8l-.3 .3v.8h1.5M120.9 203.4h-.4l-.8 .8v1.1l.4 .4h.8l.3-.4v-.4l-.3-.3h-1.2M123.1 203.4h-.3l-.8 .8v1.1l.4 .4h.7l.4-.4v-.4l-.4-.3h-1.1M124.6 205.3v.4l-.4 .3M125.4 203.4h1.5l-1.1 2.3"/>
<circle cx="56.8" cy="150.9" r=".31"/>
</g>
<path d="M20.8 149.8v2M24.1 154.8v8.7" fill="none" stroke="#000" stroke-width=".42"/>
<path d="M23.7 156.6v6.9M25.3 157.4v6M25.5 157.4v6M29.4 157.4v6" fill="none" stroke="#000" stroke-width=".3"/>
<path d="M23.5 157.1v6.4M25 157.4v5.8" fill="none" stroke="#000" stroke-width=".17"/>
<path d="M29.9 157.4v5.8" fill="none" stroke="#000" stroke-width=".21"/>
<g font-size="3.7">
<text x="40.6" y="66.4" transform="rotate(90 40.6 66.4)">技术要求:</text>
<text x="15.6" y="73.5" transform="rotate(90 15.6 73.5)">4. 倒角R5</text>
<text x="21.8" y="73.5" transform="rotate(90 21.8 73.5)">3. 表面无划痕,凹凸和掉漆</text>
<text x="34.3" y="73.4" transform="rotate(90 34.3 73.4)">1. 材料: 1.2mm冷轧板</text>
</g>
<g font-size="3.2">
<text x="139.7" y="59" transform="rotate(63 139.7 59)">凸台，延申至</text>
<text x="153.2" y="84.9" transform="rotate(63 153.2 84.9)">厚</text>
<text x="93.6" y="125.4" transform="rotate(69 93.6 125.4)">凸台，延申至</text>
<text x="60.1" y="150.3" transform="rotate(114 60.1 150.3)">凸台，延申至</text>
<text x="104.2" y="152.6" transform="rotate(69 104.2 152.6)">厚</text>
<text x="48.4" y="177.1" transform="rotate(114 48.4 177.1)">厚</text>
</g>
<text font-size="3.1" x="29.1" y="74" transform="rotate(90 29.1 74)">2.表面涂喷灰色小橘纹漆</text>
<g font-size="1.9">
<text x="10.8" y="182.4" transform="rotate(90 10.8 182.4)">审核：</text>
<text x="16.2" y="182.4" transform="rotate(90 16.2 182.4)">设计：</text>
<text x="21.2" y="188.8" transform="rotate(90 21.2 188.8)">签名</text>
<text x="27.7" y="193.5" transform="rotate(90 27.7 193.5)">数量</text>
<text x="27.7" y="199.3" transform="rotate(90 27.7 199.3)">4</text>
<text x="21" y="206.2" transform="rotate(90 21 206.2)">日期</text>
<text x="9.9" y="218.4" transform="rotate(90 9.9 218.4)">比例</text>
<text x="15" y="219.4" transform="rotate(90 15 219.4)">图号</text>
<text x="21.7" y="219.4" transform="rotate(90 21.7 219.4)">品名</text>
<text x="28.7" y="219.4" transform="rotate(90 28.7 219.4)">型号</text>
<text x="15" y="231.4" transform="rotate(90 15 231.4)">WJG-01-04</text>
<text x="22.2" y="229.9" transform="rotate(90 22.2 229.9)">文件柜竖隔板</text>
<text x="9.9" y="242.6" transform="rotate(90 9.9 242.6)">材质</text>
<text x="10" y="262.3" transform="rotate(90 10 262.3)">第</text>
<text x="10" y="267.2" transform="rotate(90 10 267.2)">页</text>
<text x="10" y="274.9" transform="rotate(90 10 274.9)">共</text>
<text x="10" y="279.8" transform="rotate(90 10 279.8)">页</text>
</g>
<g font-size="1.4">
<text x="20.6" y="165.9" transform="rotate(90 20.6 165.9)">（上海）有限公司</text>
<text x="22.6" y="165.7" transform="rotate(90 22.6 165.7)">大道计算机技术</text>
</g>
<g font-size="1.2">
<text x="12" y="148" transform="rotate(90 12 148)">DISCLOSED TO ANYONE WITHOUT PRIOR WRITTEN CONSENT.</text>
<text x="13.3" y="148" transform="rotate(90 13.3 148)">AND SHALL NOT BE REPRODUCED, USED OR</text>
<text x="14.6" y="148" transform="rotate(90 14.6 148)">PROPRIETARY TO DARTOP COMPUTER TECHNOLOGY</text>
<text x="15.8" y="148" transform="rotate(90 15.8 148)">THIS DOCUMENT CONTAINS INFORMATION</text>
<text x="16.5" y="279.9" transform="rotate(90 16.5 279.9)">版本</text>
</g>
</svg>
